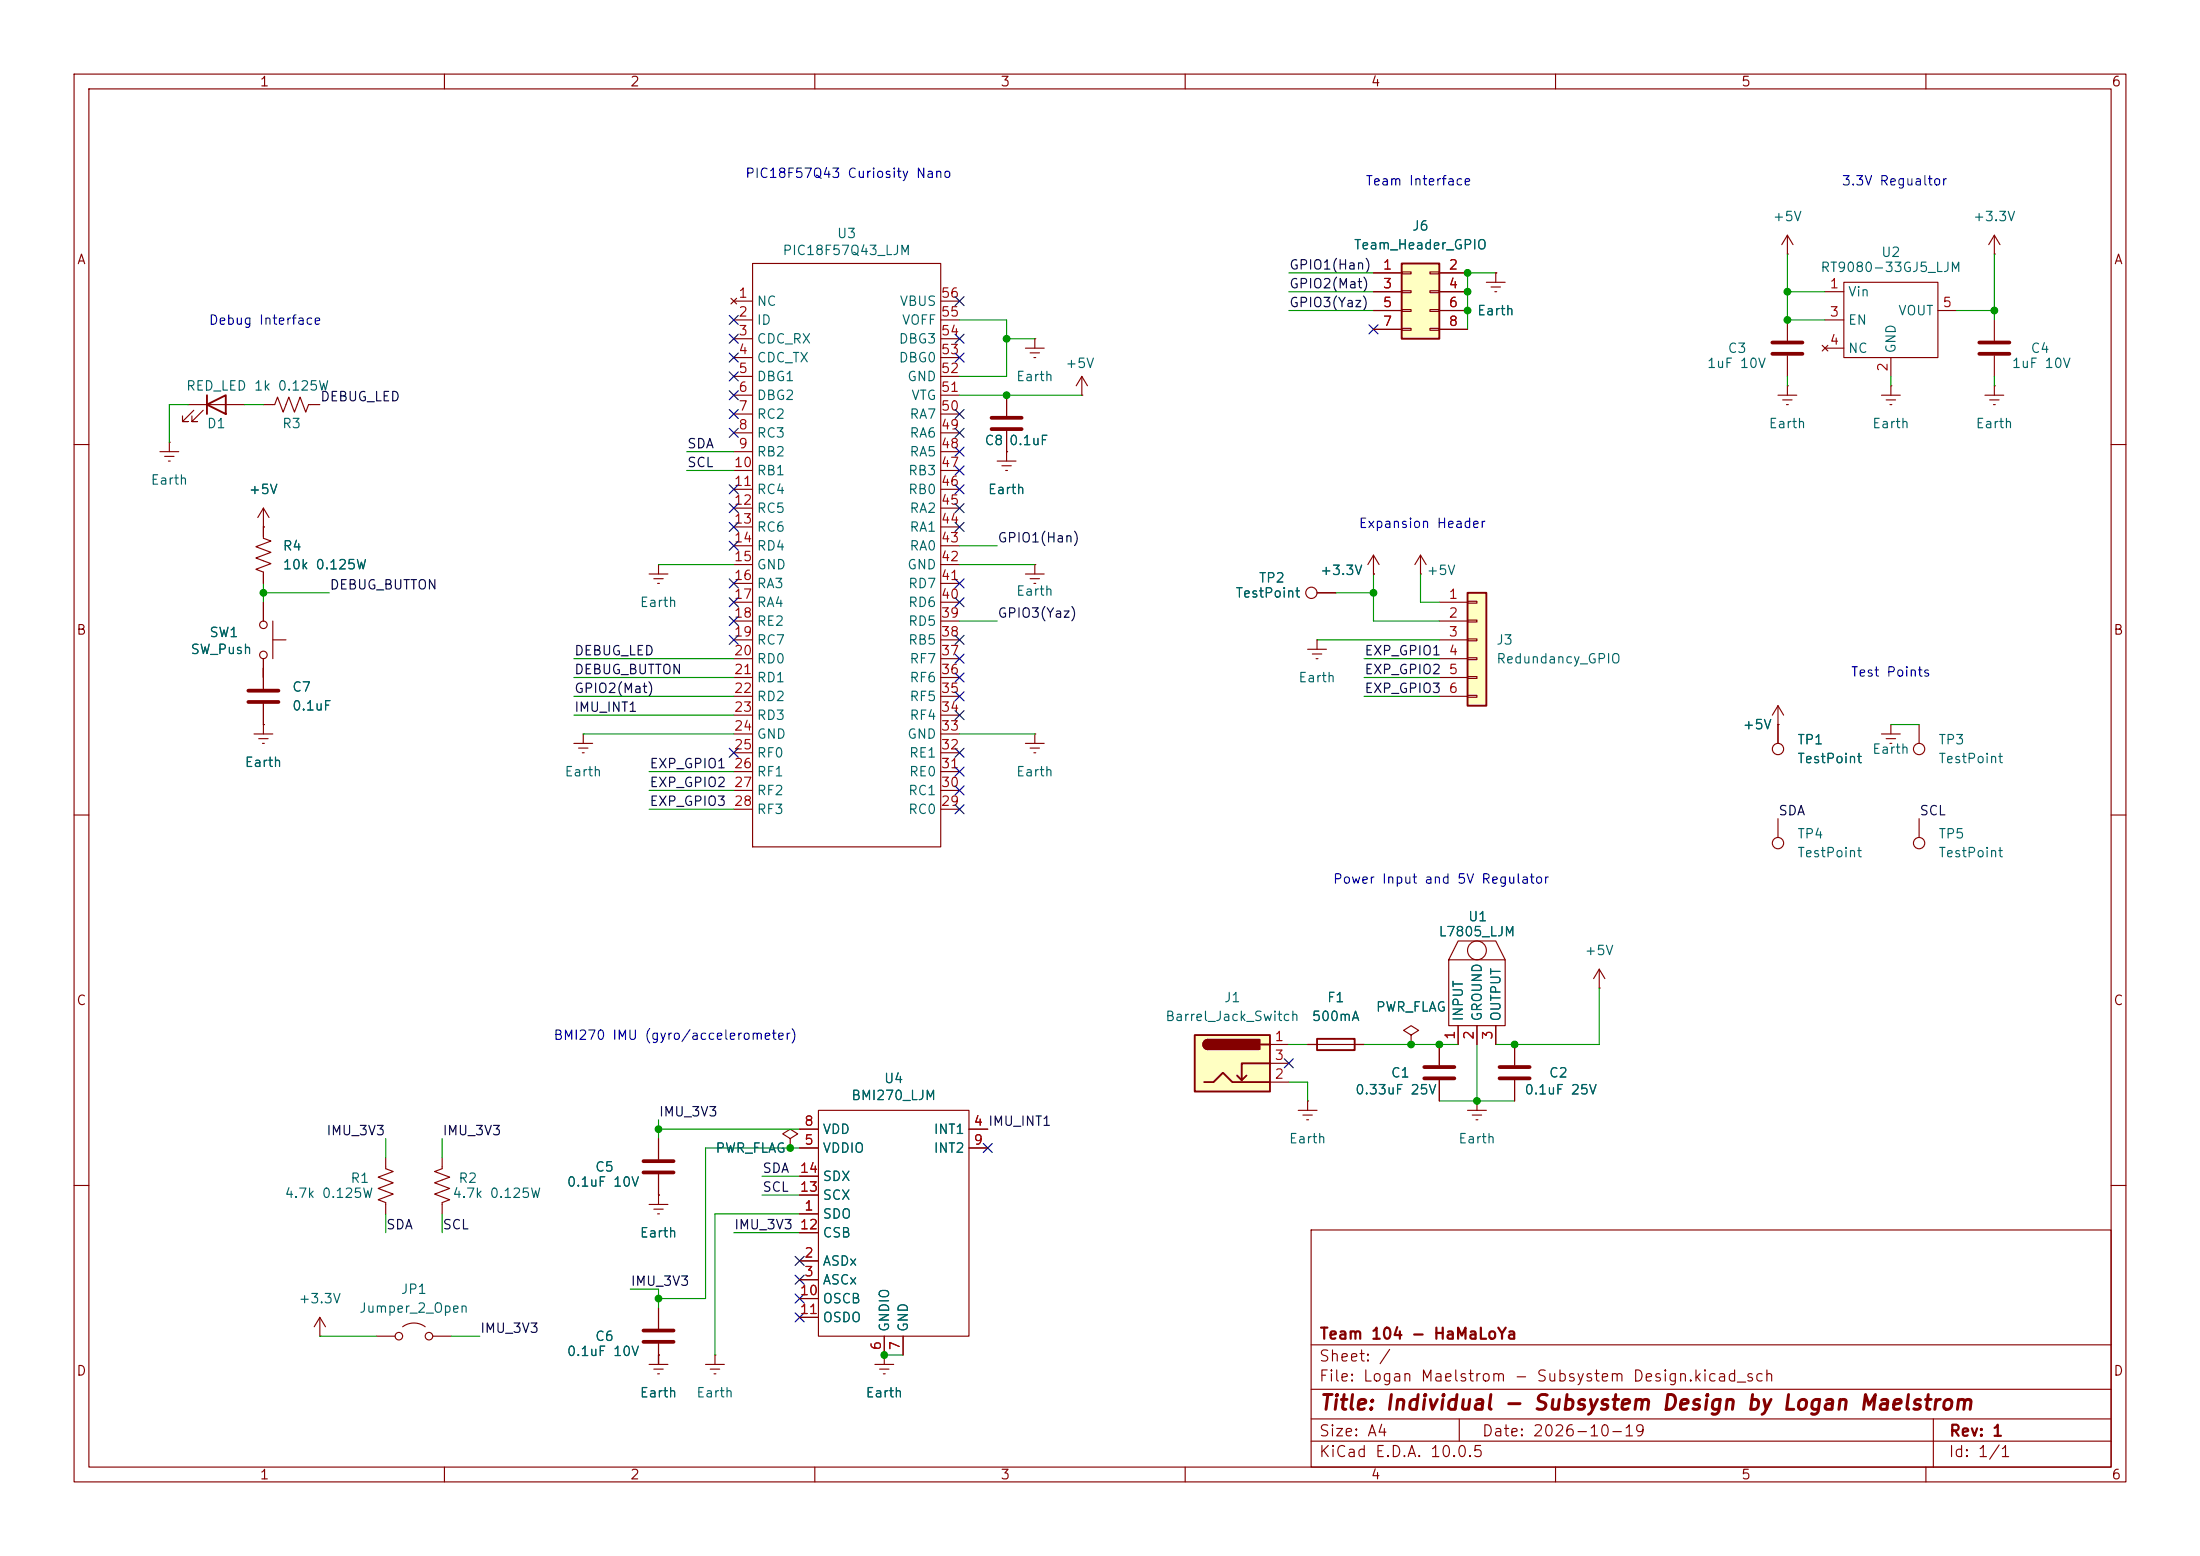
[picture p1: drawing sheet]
<svg xmlns="http://www.w3.org/2000/svg" width="297mm" height="210mm" viewBox="0 0 297 210" stroke-linecap="round" stroke-linejoin="round" font-family="sans-serif">
<g fill="none" stroke="#840000" stroke-width=".15">
<path d="M10 10h277v190h-277zM12 12h273v186h-273zM60 10v2M110 10v2M160 10v2M210 10v2M260 10v2M269.2 34.3h.1M269.2 31.8l-.7 1.2M269.2 31.8l.8 1.2M269.2 31.8v2.5M135.9 53.3v2.8"/>
<path d="M135.9 58.2v2.8M138.4 47h2.6M139.1 47.6h1.2M139.6 48.3h.2M139.7 45.7h.1M139.7 45.7v1.3M146 53.3h.1M146 50.8l-.7 1.3M146 50.8l.8 1.3M146 50.8v2.5M10 60h2M35.6 68.6v4l1 .4-2.1 .8 2.1 .7-2.1 .8 2.1 .8-2.1 .7 1.1 .4v1.5"/>
<path d="M35.6 71.1h.1M35.6 68.6l-.8 1.3M35.6 68.6l.7 1.3M87.6 77.5h2.6M88.3 78.1h1.2M88.8 78.7h.2M88.9 76.2h.1M88.9 76.2v1.3M285 60h2M34.3 99.1h2.5M34.9 99.7h1.3M35.6 97.8h.1"/>
<path d="M35.6 81.3v2.5M35.6 88.9v4.1M35.6 95v4.1M36.8 86.4h1.8M36.8 83.8v5.1M78.7 99.1h.1M78.7 99.1v1.2M240 97.8h.1M240 95.3v5M240 95.3l-.7 1.2M240 95.3l.8 1.2M254 99.1h2.5"/>
<path d="M254.6 99.7h1.3M255.3 97.8h.1M255.3 97.8v1.3M259.1 97.8v2.5M10 110h2M35.4 100.3h.3M77.5 100.3h2.5M78.1 101h1.3M78.6 101.6h.3M240 110.5v2.5M255.1 100.3h.3M259.1 110.5v2.5"/>
<path d="M285 110h2M190.5 139.7l1-.6-1-.7-1 .7 1 .6v1.3M195.6 129.5l1.2-2.5h5.1l1.3 2.5M195.6 129.5h7.6v8.9h-7.6zM196.8 138.4v2.6M199.4 138.4v2.6M201.9 138.4v2.6M52.1 156.2v1.5l1 .4-2 .8 2 .7-2 .8 2 .8-2 .7 1 .4v1.5M106.7 153.7l1-.7-1-.6-1 .6 1 .7v1.2M106.7 154.9h.1M175.3 149.9h2.5M175.9 150.5h1.3"/>
<path d="M176.4 151.1h.3M176.5 148.6h.1M176.5 148.6v1.3M176.5 141h7.6M190.5 141h.1M10 160h2M43.2 177.8l-.8 1.3M43.2 177.8l.7 1.3M43.2 177.8v2.5M54.4 179.1a2.54 2.54 0 0 1 3 0M88.9 176.5v2.8M177 166h108v32h-108z"/>
<path d="M285 160h2M43.2 180.3h.1M50.8 180.3h2.5M58.4 180.3h2.6M60 198v2M87.6 184.2h2.6M88.3 184.8h1.2M88.8 185.4h.2M88.9 182.9h.1M88.9 181.4v2.8M95.2 184.2h2.6M95.9 184.8h1.3"/>
<path d="M96.4 185.4h.2M96.5 182.9h.1M96.5 182.9v1.3M110 198v2M160 198v2M177 194.5h108M177 191.5h108M177 187.5h108M177 181.5h108M197 191.5v3M210 198v2M260 198v2"/>
<path d="M261 191.5v6.5"/>
<circle cx="35.6" cy="84.3" r=".51"/>
<circle cx="35.6" cy="88.4" r=".51"/>
<circle cx="240" cy="101.1" r=".76"/>
<circle cx="240" cy="113.8" r=".76"/>
<circle cx="259.1" cy="113.8" r=".76"/>
<circle cx="259.1" cy="101.1" r=".76"/>
<circle cx="199.4" cy="128.3" r="1.27"/>
<circle cx="53.8" cy="180.3" r=".51"/>
<circle cx="57.9" cy="180.3" r=".51"/>
</g>
<path d="M133.9 56.4h4M133.9 57.9h4M33.5 93.2h4.1M33.5 94.7h4.1M86.9 179.6h4M86.9 181.1h4" fill="none" stroke="#840000" stroke-width=".51"/>
<path d="M177.8 140.2h5.1v1.5h-5.1z" fill="none" stroke="#840000" stroke-width=".25"/>
<path d="M161.3 139.7h10.1v7.6h-10.1z" fill="#ffffc2"/>
<path d="M161.3 139.7h10.1v7.6h-10.1zM162.6 146.1h1.2l1.3-1.3 1.3 1.3h5M163.1 140.3a.64 .64 0 0 0-.7 .7 .64 .64 0 0 0 .7 .6M168.3 145.2l-.7 .6M170.2 141h1.2M171.4 143.5h-3.8v2.3l-.6-.6" fill="none" stroke="#840000" stroke-width=".25"/>
<g fill="#840000" stroke="#840000" stroke-width=".25">
<path d="M162.6 140.5l.5-.2v1.3a.63 .63 0 0 1-.6-.4 .63 .63 0 0 1 .1-.7z"/>
<path d="M163.1 140.3h7v1.3h-7z"/>
</g>
<g fill="none" stroke="#840000" stroke-width=".15">
<path d="M240 53.3h2.6M240.7 54h1.2M241.2 54.6h.2M241.3 52.1h.1M241.3 43.2v2.8M241.3 48v2.8M241.3 52.1v1.2M268 53.3h2.5M268.6 54h1.3M269.1 54.6h.3M269.2 52.1h.1M269.2 43.2v2.8"/>
<path d="M269.2 48v2.8M269.2 52.1v1.2M138.4 77.5h2.6M139.1 78.1h1.2M139.6 78.7h.2M139.7 76.2h.1M139.7 76.2v1.3M215.9 133.4h.1M215.9 130.8l-.8 1.3M215.9 130.8l.8 1.3M215.9 130.8v2.6M107.9 152.4h2.6"/>
<path d="M107.9 154.9h2.6M107.9 158.8h2.6M110.5 149.9h20.3v30.4h-20.3zM130.8 152.4h2.5M130.8 154.9h2.5M171.4 141h2.6M171.4 146.1h2.6M171.4 143.5h2.6M194.3 141v2.8M194.3 145.8v2.8M198.1 149.9h2.6M198.8 150.5h1.2"/>
<path d="M199.3 151.1h.2M199.4 148.6h.1M199.4 148.6v1.3M204.5 141v2.8M204.5 145.8v2.8M107.9 163.8h2.6M107.9 170.2h2.6M107.9 172.7h2.6M107.9 175.3h2.6M107.9 177.8h2.6M107.9 166.4h2.6M107.9 161.3h2.6"/>
<path d="M118.1 184.2h2.5M118.7 184.8h1.3M119.3 185.4h.2M119.4 182.9h.1M119.4 180.3v3.9M121.9 180.3v2.6"/>
</g>
<path d="M239.3 46.2h4M239.3 47.8h4M267.2 46.2h4.1M267.2 47.8h4.1M192.3 144h4M192.3 145.5h4M202.4 144h4.1M202.4 145.5h4.1" fill="none" stroke="#840000" stroke-width=".51"/>
<path d="M189.2 35.6h5.1v10.1h-5.1z" fill="#ffffc2"/>
<path d="M189.2 35.6h5.1v10.1h-5.1zM27.9 54.6l2.6-1.3v2.6zM27.9 53.3v2.6" fill="none" stroke="#840000" stroke-width=".25"/>
<g fill="none" stroke="#840000" stroke-width=".15">
<path d="M185.4 36.8h3.8M185.4 39.4h3.8M189.2 36.7h1.3v.3h-1.3zM189.2 39.2h1.3v.3h-1.3zM193 36.7h1.3v.3h-1.3zM193 39.2h1.3v.3h-1.3zM194.3 36.8h3.8M194.3 39.4h3.8M200.7 38.1h2.5M201.3 38.7h1.3M201.8 39.4h.3M201.9 36.8h.1"/>
<path d="M201.9 36.8v1.3M22.9 59.7h.1M22.9 59.7v1.3M25.4 54.6h7.6M26.2 55.4l-1.6 1.5h.8h-.8v-.8M27.4 55.4l-1.5 1.5h.8h-.8v-.8M35.6 54.6h1.5l.4-1 .7 2 .8-2 .8 2 .7-2 .8 2 .4-1h1.5M185.4 41.9h3.8M185.4 44.5h3.8M189.2 41.8h1.3v.2h-1.3zM189.2 44.3h1.3v.3h-1.3zM193 41.8h1.3v.2h-1.3z"/>
<path d="M193 44.3h1.3v.3h-1.3zM194.3 41.9h3.8M194.3 44.5h3.8M254 53.3h2.5M254.6 54h1.3M255.1 54.6h.3M255.3 52.1h.1M255.3 52.1v1.2M21.6 61h2.5M22.2 61.6h1.3M22.7 62.2h.3M88.9 153.7v2.8"/>
<path d="M88.9 158.5v2.8"/>
</g>
<path d="M86.9 156.7h4M86.9 158.2h4" fill="none" stroke="#840000" stroke-width=".51"/>
<path d="M198.1 80h2.6v15.3h-2.6z" fill="#ffffc2"/>
<path d="M198.1 80h2.6v15.3h-2.6z" fill="none" stroke="#840000" stroke-width=".25"/>
<g fill="none" stroke="#840000" stroke-width=".15">
<path d="M101.6 35.6h25.4v78.7h-25.4zM185.4 39.4h3.8M185.4 36.8h3.8M194.3 39.4h3.8M194.3 36.8h3.8M201.9 36.8h.1M241.3 34.3h.1M241.3 31.8l-.8 1.2M241.3 31.8l.8 1.2M241.3 31.8v2.5M246.4 39.4h2.5M248.9 38.1h12.7v10.2h-12.7z"/>
<path d="M98.7 40.3l.7 .7M99.1 40.6h2.5M99.1 43.2h2.5M99.1 45.7h2.5M99.1 48.3h2.5M99.1 50.8h2.5M99.1 53.3h2.5M99.1 55.9h2.5M99.1 58.4h2.5M99.4 40.3l-.7 .7M127 40.6h2.5M127 43.2h2.5"/>
<path d="M127 45.7h2.5M127 48.3h2.5M127 50.8h2.5M127 53.3h2.5M127 55.9h2.5M127 58.4h2.5M135.9 53.3v2.8M135.9 58.2v4M185.4 41.9h3.8M185.4 44.5h3.8M194.3 41.9h3.8M194.3 44.5h3.8"/>
<path d="M246 46.6l.8 .8M246.4 43.2h2.5M246.4 47h2.5M246.8 46.6l-.8 .8M255.3 48.3v2.5M261.6 41.9h2.6M35.6 71.1h.1M35.6 71.1v1.3M35.6 77.5v1.2M99.1 63.5h2.5M99.1 61h2.5M99.1 66h2.5"/>
<path d="M99.1 68.6h2.5M99.1 71.1h2.5M99.1 73.7h2.5M99.1 76.2h2.5M99.1 78.7h2.5M127 63.5h2.5M127 61h2.5M127 66h2.5M127 68.6h2.5M127 71.1h2.5M127 73.7h2.5M127 76.2h2.5"/>
<path d="M127 78.7h2.5M134.6 62.2h2.6M135.3 62.9h1.2M135.8 63.5h.2M135.9 61h.1M185.4 77.5h.1M185.4 74.9l-.7 1.3M185.4 74.9l.8 1.3M185.4 74.9v2.6M191.8 77.5h.1M191.8 74.9l-.8 1.3M191.8 74.9l.7 1.3"/>
<path d="M191.8 74.9v2.6M35.6 97.8h.1M35.6 81.3v2.5M35.6 88.9v4.1M35.6 95v2.8M99.1 81.3h2.5M99.1 83.8h2.5M99.1 86.4h2.5M99.1 88.9h2.5M99.1 91.4h2.5M99.1 94h2.5M99.1 96.5h2.5"/>
<path d="M99.1 99.1h2.5M127 81.3h2.5M127 83.8h2.5M127 86.4h2.5M127 88.9h2.5M127 91.4h2.5M127 94h2.5M127 96.5h2.5M127 99.1h2.5M139.7 99.1h.1M139.7 99.1v1.2M176.5 87.6h2.6"/>
<path d="M177.2 88.3h1.2M177.7 88.9h.2M177.8 86.4h.1M177.8 80h2.5M177.8 86.4v1.2M194.3 81.3h3.8M194.3 83.8h3.8M194.3 86.4h3.8M194.3 88.9h3.8M194.3 91.4h3.8M194.3 94h3.8M198.1 81.2h1.3v.2h-1.3z"/>
<path d="M198.1 83.7h1.3v.2h-1.3zM198.1 86.2h1.3v.3h-1.3zM198.1 88.8h1.3v.2h-1.3zM198.1 91.3h1.3v.3h-1.3zM198.1 93.9h1.3v.2h-1.3zM240 97.8h.1M240 97.8v2.5M99.1 101.6h2.5M99.1 104.1h2.5M99.1 106.7h2.5M99.1 109.2h2.5M127 101.6h2.5"/>
<path d="M127 104.1h2.5M127 106.7h2.5M127 109.2h2.5M138.4 100.3h2.6M139.1 101h1.2M139.6 101.6h.2M196.8 138.4v2.6M199.4 138.4v2.6M201.9 138.4v2.6M59.7 156.2v1.5l-1 .4 2 .8-2 .7 2 .8-2 .8 2 .7-1 .4v1.5M88.9 153.7v2.8M88.9 158.5v4.1"/>
<path d="M106.7 154.9h.1M107.9 152.4h2.6M107.9 154.9h2.6M107.9 158.8h2.6M130.8 152.4h2.5M130.8 154.9h2.5M176.5 141h1.3M182.9 141h1.2M190.5 141h.1M194.3 141v2.8M194.3 145.8v2.8M204.5 141v2.8"/>
<path d="M204.5 145.8v2.8M87.6 162.6h2.6M88.3 163.2h1.2M88.8 163.8h.2M88.9 161.3h.1M88.9 176.5v2.8M107.9 163.8h2.6M107.9 170.2h2.6M107.9 172.7h2.6M107.9 175.3h2.6M107.9 177.8h2.6M107.9 166.4h2.6"/>
<path d="M107.9 161.3h2.6M88.9 182.9h.1M88.9 181.4v2.8M119.4 182.9h.1M119.4 180.3v2.6M121.9 180.3v2.6"/>
<circle cx="177" cy="80" r=".76"/>
</g>
<g fill="none" stroke="#009600" stroke-width=".15">
<path d="M174 39.4h11.4M174 36.8h11.4M201.9 36.8h-3.8v7.7M241.3 34.3v8.9h5.1M241.3 39.4h5.1M269.2 34.3v8.9M25.4 54.6h-2.5v5.1M33 54.6h2.6M129.5 43.2h6.4v7.6h-6.4M129.5 53.3h16.5M135.9 45.7h3.8M174 41.9h11.4"/>
<path d="M241.3 50.8v1.3M255.3 50.8v1.3M264.2 41.9h5M269.2 50.8v1.3M35.6 78.7v2.6M88.9 76.2h10.2M92.7 63.5h6.4M92.7 61h6.4M129.5 76.2h10.2M129.5 73.7h5.1M185.4 77.5v6.3h8.9M191.8 77.5v3.8h2.5"/>
<path d="M35.6 90.2v1.2M35.6 80h8.8M77.5 96.5h21.6M77.5 94h21.6M77.5 91.4h21.6M77.5 88.9h21.6M78.7 99.1h20.4M129.5 99.1h10.2M129.5 83.8h5.1M177.8 86.4h16.5M180.3 80h5.1M184.1 94h10.2"/>
<path d="M184.1 91.4h10.2M184.1 88.9h10.2M255.3 97.8h3.8M87.6 109.2h11.5M87.6 104.1h11.5M87.6 106.7h11.5M215.9 133.4v7.6h-14M52.1 153.7v2.5M59.7 153.7v2.5M88.9 151.1v2.6M88.9 152.4h19M102.9 158.8h5"/>
<path d="M107.9 154.9h-12.7v20.4h-6.3M174 146.1h2.5v2.5M174 141h2.5M184.1 141h12.7M194.3 148.6h10.2M199.4 141v7.6M52.1 163.8v2.6M59.7 163.8v2.6M85.1 174h3.8v2.5M99.1 166.4h8.8M102.9 161.3h5M107.9 163.8h-11.4v19.1"/>
<path d="M43.2 180.3h7.6M61 180.3h3.8M88.9 182.9v1.3M119.4 182.9h2.5"/>
</g>
<g fill="none" stroke="#000084" stroke-width=".15">
<path d="M98.5 50.2l1.2 1.2M98.5 55.3l1.2 1.2M98.5 52.7l1.2 1.2M98.5 57.8l1.2 1.2M98.5 45.1l1.2 1.2M98.5 42.6l1.2 1.2M98.5 47.7l1.2 1.2M99.7 50.2l-1.2 1.2M99.7 55.3l-1.2 1.2M99.7 52.7l-1.2 1.2M99.7 57.8l-1.2 1.2M99.7 45.1l-1.2 1.2"/>
<path d="M99.7 42.6l-1.2 1.2M99.7 47.7l-1.2 1.2M128.9 57.8l1.2 1.2M128.9 47.7l1.2 1.2M128.9 40l1.2 1.2M128.9 45.1l1.2 1.2M128.9 55.3l1.2 1.2M130.1 40l-1.2 1.2M130.1 47.7l-1.2 1.2M130.1 55.3l-1.2 1.2M130.1 57.8l-1.2 1.2M130.1 45.1l-1.2 1.2"/>
<path d="M184.8 43.8l1.2 1.3M186 43.8l-1.2 1.3M98.5 70.5l1.2 1.2M98.5 73.1l1.2 1.2M98.5 78.1l1.2 1.2M98.5 65.4l1.2 1.2M98.5 68l1.2 1.2M99.7 70.5l-1.2 1.2M99.7 73.1l-1.2 1.2M99.7 78.1l-1.2 1.2M99.7 65.4l-1.2 1.2M99.7 68l-1.2 1.2"/>
<path d="M128.9 70.5l1.2 1.2M128.9 60.4l1.2 1.2M128.9 65.4l1.2 1.2M128.9 62.9l1.2 1.2M128.9 68l1.2 1.2M128.9 78.1l1.2 1.2M130.1 70.5l-1.2 1.2M130.1 60.4l-1.2 1.2M130.1 65.4l-1.2 1.2M130.1 62.9l-1.2 1.2M130.1 68l-1.2 1.2M130.1 78.1l-1.2 1.2"/>
<path d="M98.5 83.2l1.2 1.2M98.5 80.7l1.2 1.2M98.5 85.8l1.2 1.2M99.7 83.2l-1.2 1.2M99.7 80.7l-1.2 1.2M99.7 85.8l-1.2 1.2M128.9 90.8l1.2 1.2M128.9 93.4l1.2 1.2M128.9 88.3l1.2 1.2M128.9 85.8l1.2 1.2M128.9 80.7l1.2 1.2M128.9 95.9l1.2 1.2"/>
<path d="M130.1 90.8l-1.2 1.2M130.1 93.4l-1.2 1.2M130.1 88.3l-1.2 1.2M130.1 85.8l-1.2 1.2M130.1 80.7l-1.2 1.2M130.1 95.9l-1.2 1.2M98.5 101l1.2 1.2M99.7 101l-1.2 1.2M128.9 101l1.2 1.2M128.9 106.1l1.2 1.2M128.9 108.6l1.2 1.2M128.9 103.5l1.2 1.2"/>
<path d="M130.1 101l-1.2 1.2M130.1 106.1l-1.2 1.2M130.1 108.6l-1.2 1.2M130.1 103.5l-1.2 1.2M132.7 154.3l1.3 1.2M134 154.3l-1.3 1.2M173.4 142.9l1.2 1.2M174.6 142.9l-1.2 1.2M107.3 172.1l1.3 1.2M107.3 177.2l1.3 1.2M107.3 174.7l1.3 1.2M107.3 169.6l1.3 1.2"/>
<path d="M108.6 172.1l-1.3 1.2M108.6 177.2l-1.3 1.2M108.6 174.7l-1.3 1.2M108.6 169.6l-1.3 1.2"/>
</g>
<g fill="#009600" stroke="#009600" stroke-width=".14">
<circle cx="35.6" cy="80" r=".46"/>
<circle cx="88.9" cy="152.4" r=".46"/>
<circle cx="119.4" cy="182.9" r=".46"/>
<circle cx="106.7" cy="154.9" r=".46"/>
<circle cx="198.1" cy="41.9" r=".46"/>
<circle cx="269.2" cy="41.9" r=".46"/>
<circle cx="241.3" cy="43.2" r=".46"/>
<circle cx="241.3" cy="39.4" r=".46"/>
<circle cx="135.9" cy="45.7" r=".46"/>
<circle cx="135.9" cy="53.3" r=".46"/>
<circle cx="185.4" cy="80" r=".46"/>
<circle cx="198.1" cy="39.4" r=".46"/>
<circle cx="198.1" cy="36.8" r=".46"/>
<circle cx="199.4" cy="148.6" r=".46"/>
<circle cx="190.5" cy="141" r=".46"/>
<circle cx="194.3" cy="141" r=".46"/>
<circle cx="204.5" cy="141" r=".46"/>
<circle cx="88.9" cy="175.3" r=".46"/>
</g>
<text font-size="2" fill="#840000" x="178" y="190.8">Title: Individual - Subsystem Design by Logan Maelstrom</text>
<g font-size="1.5" fill="#840000">
<text x="178" y="184.1">Sheet: /</text>
<text x="178" y="181.1">Team 104 - HaMaLoYa</text>
<text x="178" y="186.8">File: Logan Maelstrom - Subsystem Design.kicad_sch</text>
<text x="178" y="197">KiCad E.D.A. 10.0.5</text>
<text x="178" y="194.2">Size: A4</text>
<text x="200" y="194.2">Date: 2026-10-19</text>
<text x="263" y="197">Id: 1/1</text>
<text x="263" y="194.2">Rev: 1</text>
</g>
<g font-size="1.3" fill="#840000">
<text x="35" y="12">1</text>
<text x="85" y="12">2</text>
<text x="135" y="12">3</text>
<text x="185" y="12">4</text>
<text x="235" y="12">5</text>
<text x="285" y="12">6</text>
<text x="10.3" y="36">A</text>
<text x="285.3" y="36">A</text>
<text x="10.2" y="86">B</text>
<text x="285.2" y="86">B</text>
<text x="10.2" y="136">C</text>
<text x="285.2" y="136">C</text>
<text x="10.2" y="186">D</text>
<text x="285.2" y="186">D</text>
<text x="35" y="200">1</text>
<text x="85" y="200">2</text>
<text x="135" y="200">3</text>
<text x="185" y="200">4</text>
<text x="235" y="200">5</text>
<text x="285" y="200">6</text>
</g>
<g font-size="1.3" fill="#0000c2">
<text x="100.5" y="24.3">PIC18F57Q43 Curiosity Nano</text>
<text x="184.3" y="25.4">Team Interface</text>
<text x="248.5" y="25.4">3.3V Regualtor</text>
<text x="28.1" y="44.1">Debug Interface</text>
<text x="183.3" y="71.6">Expansion Header</text>
<text x="249.8" y="91.6">Test Points</text>
<text x="179.9" y="119.6">Power Input and 5V Regulator</text>
<text x="74.6" y="140.7">BMI270 IMU (gyro/accelerometer)</text>
</g>
<g font-size="1.3" fill="#006464">
<text x="105.6" y="34.7">PIC18F57Q43_LJM</text>
<text x="112.9" y="32.5">U3</text>
<text x="182.7" y="34">Team_Header_GPIO</text>
<text x="190.6" y="31.4">J6</text>
<text x="239.2" y="30.2">+5V</text>
<text x="253.9" y="35">U2</text>
<text x="266.3" y="30.2">+3.3V</text>
<text x="102.1" y="41.6">NC</text>
<text x="121.4" y="41.6">VBUS</text>
<text x="245.7" y="37">RT9080-33GJ5_LJM</text>
<text x="249.4" y="40.3">Vin</text>
<text x="102.1" y="44.1">ID</text>
<text x="102.1" y="46.7">CDC_RX</text>
<text x="121.2" y="46.7">DBG3</text>
<text x="121.7" y="44.1">VOFF</text>
<text x="199.3" y="42.9">Earth</text>
<text x="233.2" y="48">C3</text>
<text x="249.4" y="44.1">EN</text>
<text x="249.4" y="48">NC</text>
<text x="256.2" y="42.9">VOUT</text>
<text x="256.2" y="47.8" transform="rotate(-90 256.2 47.8)">GND</text>
<text x="274.1" y="48">C4</text>
<text x="25" y="53">RED_LED 1k 0.125W</text>
<text x="102.1" y="49.2">CDC_TX</text>
<text x="102.1" y="51.8">DBG1</text>
<text x="121.2" y="49.2">DBG0</text>
<text x="122.4" y="51.8">GND</text>
<text x="137.1" y="51.8">Earth</text>
<text x="143.7" y="50">+5V</text>
<text x="230.4" y="50">1uF 10V</text>
<text x="271.5" y="50">1uF 10V</text>
<text x="27.8" y="58.1">D1</text>
<text x="38" y="58.1">R3</text>
<text x="102.1" y="54.3">DBG2</text>
<text x="102.1" y="56.8">RC2</text>
<text x="102.1" y="59.4">RC3</text>
<text x="122.7" y="59.4">RA6</text>
<text x="122.7" y="56.8">RA7</text>
<text x="122.9" y="54.3">VTG</text>
<text x="238.7" y="58.1">Earth</text>
<text x="252.7" y="58.1">Earth</text>
<text x="266.6" y="58.1">Earth</text>
<text x="20.3" y="65.7">Earth</text>
<text x="102.1" y="61.9">RB2</text>
<text x="102.1" y="64.5">RB1</text>
<text x="122.5" y="64.5">RB3</text>
<text x="122.7" y="61.9">RA5</text>
<text x="132.8" y="60.4">C8</text>
<text x="136.1" y="60.4">0.1uF</text>
<text x="33.5" y="67">+5V</text>
<text x="102.1" y="67">RC4</text>
<text x="102.1" y="69.5">RC5</text>
<text x="122.5" y="67">RB0</text>
<text x="122.7" y="69.5">RA2</text>
<text x="133.3" y="67">Earth</text>
<text x="38.1" y="74.6">R4</text>
<text x="38.1" y="77.2">10k 0.125W</text>
<text x="102.1" y="72.1">RC6</text>
<text x="102.1" y="74.6">RD4</text>
<text x="102.1" y="77.2">GND</text>
<text x="122.4" y="77.2">GND</text>
<text x="122.7" y="74.6">RA0</text>
<text x="122.7" y="72.1">RA1</text>
<text x="178.1" y="77.9">+3.3V</text>
<text x="192.5" y="77.9">+5V</text>
<text x="86.3" y="82.2">Earth</text>
<text x="102.1" y="79.7">RA3</text>
<text x="102.1" y="82.2">RA4</text>
<text x="122.5" y="82.2">RD6</text>
<text x="122.5" y="79.7">RD7</text>
<text x="137.1" y="80.7">Earth</text>
<text x="166.7" y="81">TestPoint</text>
<text x="169.9" y="78.9">TP2</text>
<text x="25.6" y="88.6">SW_Push</text>
<text x="28.2" y="86.3">SW1</text>
<text x="102.1" y="84.8">RE2</text>
<text x="102.1" y="87.3">RC7</text>
<text x="102.1" y="89.9">RD0</text>
<text x="122.5" y="87.3">RB5</text>
<text x="122.5" y="84.8">RD5</text>
<text x="122.7" y="89.9">RF7</text>
<text x="201.9" y="87.3">J3</text>
<text x="201.9" y="89.9">Redundancy_GPIO</text>
<text x="39.4" y="93.7">C7</text>
<text x="102.1" y="92.4">RD1</text>
<text x="102.1" y="94.9">RD2</text>
<text x="122.7" y="94.9">RF5</text>
<text x="122.7" y="92.4">RF6</text>
<text x="175.2" y="92.4">Earth</text>
<text x="39.4" y="96.2">0.1uF</text>
<text x="102.1" y="97.5">RD3</text>
<text x="102.1" y="100">GND</text>
<text x="122.4" y="100">GND</text>
<text x="122.7" y="97.5">RF4</text>
<text x="235.2" y="98.8">+5V</text>
<text x="242.6" y="100.8">TP1</text>
<text x="261.6" y="100.8">TP3</text>
<text x="33" y="103.8">Earth</text>
<text x="76.1" y="105.1">Earth</text>
<text x="102.1" y="102.6">RF0</text>
<text x="102.1" y="105.1">RF1</text>
<text x="102.1" y="107.6">RF2</text>
<text x="122.5" y="107.6">RC1</text>
<text x="122.6" y="105.1">RE0</text>
<text x="122.6" y="102.6">RE1</text>
<text x="137.1" y="105.1">Earth</text>
<text x="242.6" y="103.3">TestPoint</text>
<text x="252.7" y="102.1">Earth</text>
<text x="261.6" y="103.3">TestPoint</text>
<text x="102.1" y="110.2">RF3</text>
<text x="122.5" y="110.2">RC0</text>
<text x="242.6" y="113.5">TP4</text>
<text x="261.6" y="113.5">TP5</text>
<text x="242.6" y="116">TestPoint</text>
<text x="261.6" y="116">TestPoint</text>
<text x="198.1" y="124.7">U1</text>
<text x="194.1" y="126.7">L7805_LJM</text>
<text x="213.8" y="129.2">+5V</text>
<text x="165.2" y="135.6">J1</text>
<text x="179.1" y="135.6">F1</text>
<text x="185.7" y="136.9">PWR_FLAG</text>
<text x="197.8" y="137.9" transform="rotate(-90 197.8 137.9)">INPUT</text>
<text x="200.4" y="137.9" transform="rotate(-90 200.4 137.9)">GROUND</text>
<text x="202.9" y="137.9" transform="rotate(-90 202.9 137.9)">OUTPUT</text>
<text x="157.2" y="138.1">Barrel_Jack_Switch</text>
<text x="177" y="138.1">500mA</text>
<text x="114.8" y="148.8">BMI270_LJM</text>
<text x="119.3" y="146.5">U4</text>
<text x="182.9" y="148">0.33uF 25V</text>
<text x="187.7" y="145.7">C1</text>
<text x="205.7" y="148">0.1uF 25V</text>
<text x="209" y="145.7">C2</text>
<text x="96.5" y="155.9">PWR_FLAG</text>
<text x="111" y="155.9">VDDIO</text>
<text x="111" y="153.4">VDD</text>
<text x="126" y="153.4">INT1</text>
<text x="126" y="155.9">INT2</text>
<text x="173.9" y="154.6">Earth</text>
<text x="196.8" y="154.6">Earth</text>
<text x="38.3" y="162">4.7k 0.125W</text>
<text x="47.2" y="160">R1</text>
<text x="61" y="162">4.7k 0.125W</text>
<text x="61.8" y="160">R2</text>
<text x="76.4" y="160.5">0.1uF 10V</text>
<text x="80.2" y="158.4">C5</text>
<text x="111" y="159.7">SDX</text>
<text x="86.3" y="167.3">Earth</text>
<text x="111" y="164.8">SDO</text>
<text x="111" y="167.3">CSB</text>
<text x="111" y="162.3">SCX</text>
<text x="111" y="171.1">ASDx</text>
<text x="111" y="173.7">ASCx</text>
<text x="40.2" y="176.2">+3.3V</text>
<text x="48.4" y="177.5">Jumper_2_Open</text>
<text x="54" y="175">JP1</text>
<text x="111" y="176.2">OSCB</text>
<text x="111" y="178.8">OSDO</text>
<text x="120.3" y="179.9" transform="rotate(-90 120.3 179.9)">GNDIO</text>
<text x="122.9" y="179.9" transform="rotate(-90 122.9 179.9)">GND</text>
<text x="76.4" y="183.3">0.1uF 10V</text>
<text x="80.2" y="181.3">C6</text>
<text x="86.3" y="188.9">Earth</text>
<text x="93.9" y="188.9">Earth</text>
<text x="116.8" y="188.9">Earth</text>
</g>
<g font-size="1.3" fill="#a90000">
<text x="99.6" y="40.5">1</text>
<text x="126.9" y="40.5">56</text>
<text x="186.6" y="36.7">1</text>
<text x="186.6" y="39.2">3</text>
<text x="186.6" y="41.8">5</text>
<text x="195.5" y="36.7">2</text>
<text x="195.5" y="39.2">4</text>
<text x="195.5" y="41.8">6</text>
<text x="246.9" y="39.2">1</text>
<text x="262.2" y="41.8">5</text>
<text x="99.6" y="43">2</text>
<text x="99.6" y="45.6">3</text>
<text x="126.9" y="45.6">54</text>
<text x="126.9" y="43">55</text>
<text x="186.6" y="44.3">7</text>
<text x="195.5" y="44.3">8</text>
<text x="246.9" y="43">3</text>
<text x="246.9" y="46.9">4</text>
<text x="99.6" y="48.1">4</text>
<text x="99.6" y="50.7">5</text>
<text x="99.6" y="53.2">6</text>
<text x="126.9" y="53.2">51</text>
<text x="126.9" y="50.7">52</text>
<text x="126.9" y="48.1">53</text>
<text x="255.1" y="50.3" transform="rotate(-90 255.1 50.3)">2</text>
<text x="99.6" y="55.7">7</text>
<text x="99.6" y="58.3">8</text>
<text x="126.9" y="58.3">49</text>
<text x="126.9" y="55.7">50</text>
<text x="99" y="63.4">10</text>
<text x="99" y="65.9">11</text>
<text x="99.6" y="60.8">9</text>
<text x="126.9" y="65.9">46</text>
<text x="126.9" y="63.4">47</text>
<text x="126.9" y="60.8">48</text>
<text x="99" y="68.4">12</text>
<text x="99" y="71">13</text>
<text x="126.9" y="71">44</text>
<text x="126.9" y="68.4">45</text>
<text x="99" y="73.5">14</text>
<text x="99" y="76.1">15</text>
<text x="126.9" y="76.1">42</text>
<text x="126.9" y="73.5">43</text>
<text x="99" y="78.6">16</text>
<text x="99" y="81.1">17</text>
<text x="99" y="83.7">18</text>
<text x="126.9" y="83.7">39</text>
<text x="126.9" y="81.1">40</text>
<text x="126.9" y="78.6">41</text>
<text x="195.5" y="81.1">1</text>
<text x="195.5" y="83.7">2</text>
<text x="99" y="86.2">19</text>
<text x="99" y="88.8">20</text>
<text x="126.9" y="88.8">37</text>
<text x="126.9" y="86.2">38</text>
<text x="195.5" y="86.2">3</text>
<text x="195.5" y="88.8">4</text>
<text x="99" y="91.3">21</text>
<text x="99" y="93.8">22</text>
<text x="126.9" y="93.8">35</text>
<text x="126.9" y="91.3">36</text>
<text x="195.5" y="91.3">5</text>
<text x="195.5" y="93.8">6</text>
<text x="99" y="96.4">23</text>
<text x="99" y="98.9">24</text>
<text x="99" y="101.5">25</text>
<text x="126.9" y="101.5">32</text>
<text x="126.9" y="98.9">33</text>
<text x="126.9" y="96.4">34</text>
<text x="99" y="104">26</text>
<text x="99" y="106.5">27</text>
<text x="126.9" y="106.5">30</text>
<text x="126.9" y="104">31</text>
<text x="99" y="109.1">28</text>
<text x="126.9" y="109.1">29</text>
<text x="172" y="140.8">1</text>
<text x="172" y="143.4">3</text>
<text x="196.7" y="140.4" transform="rotate(-90 196.7 140.4)">1</text>
<text x="199.3" y="140.4" transform="rotate(-90 199.3 140.4)">2</text>
<text x="201.8" y="140.4" transform="rotate(-90 201.8 140.4)">3</text>
<text x="172" y="145.9">2</text>
<text x="108.5" y="154.8">5</text>
<text x="108.5" y="152.3">8</text>
<text x="131.3" y="152.3">4 IMU_INT1</text>
<text x="131.3" y="154.8">9</text>
<text x="131.3" y="152.3">4</text>
<text x="107.9" y="161.2">13</text>
<text x="107.9" y="158.6">14</text>
<text x="107.9" y="166.2">12</text>
<text x="108.5" y="163.7">1</text>
<text x="108.5" y="170">2</text>
<text x="108.5" y="172.6">3</text>
<text x="107.9" y="175.1">10</text>
<text x="107.9" y="177.7">11</text>
<text x="119.2" y="182.3" transform="rotate(-90 119.2 182.3)">6</text>
<text x="121.8" y="182.3" transform="rotate(-90 121.8 182.3)">7</text>
</g>
<g font-size="1.3" fill="#0f0f0f">
<text x="174" y="41.8">GPIO3(Yaz)</text>
<text x="174" y="36.7">GPIO1(Han)</text>
<text x="174" y="39.2">GPIO2(Mat)</text>
<text x="43.2" y="54.5">DEBUG_LED</text>
<text x="92.7" y="60.8">SDA</text>
<text x="92.7" y="63.4">SCL</text>
<text x="134.6" y="73.5">GPIO1(Han)</text>
<text x="44.4" y="79.9">DEBUG_BUTTON</text>
<text x="134.6" y="83.7">GPIO3(Yaz)</text>
<text x="77.4" y="88.8">DEBUG_LED</text>
<text x="184.1" y="88.8">EXP_GPIO1</text>
<text x="77.4" y="93.9">GPIO2(Mat)</text>
<text x="77.4" y="91.3">DEBUG_BUTTON</text>
<text x="184.1" y="91.3">EXP_GPIO2</text>
<text x="184.1" y="93.9">EXP_GPIO3</text>
<text x="77.4" y="96.4">IMU_INT1</text>
<text x="87.6" y="106.6">EXP_GPIO2</text>
<text x="87.6" y="104">EXP_GPIO1</text>
<text x="87.6" y="109.1">EXP_GPIO3</text>
<text x="240" y="110.4">SDA</text>
<text x="259.1" y="110.4">SCL</text>
<text x="44" y="153.5">IMU_3V3</text>
<text x="59.7" y="153.5">IMU_3V3</text>
<text x="88.9" y="151">IMU_3V3</text>
<text x="102.8" y="158.6">SDA</text>
<text x="102.8" y="161.2">SCL</text>
<text x="52" y="166.2">SDA</text>
<text x="59.7" y="166.2">SCL</text>
<text x="99" y="166.2">IMU_3V3</text>
<text x="85.1" y="173.9">IMU_3V3</text>
<text x="64.7" y="180.2">IMU_3V3</text>
</g>
</svg>
